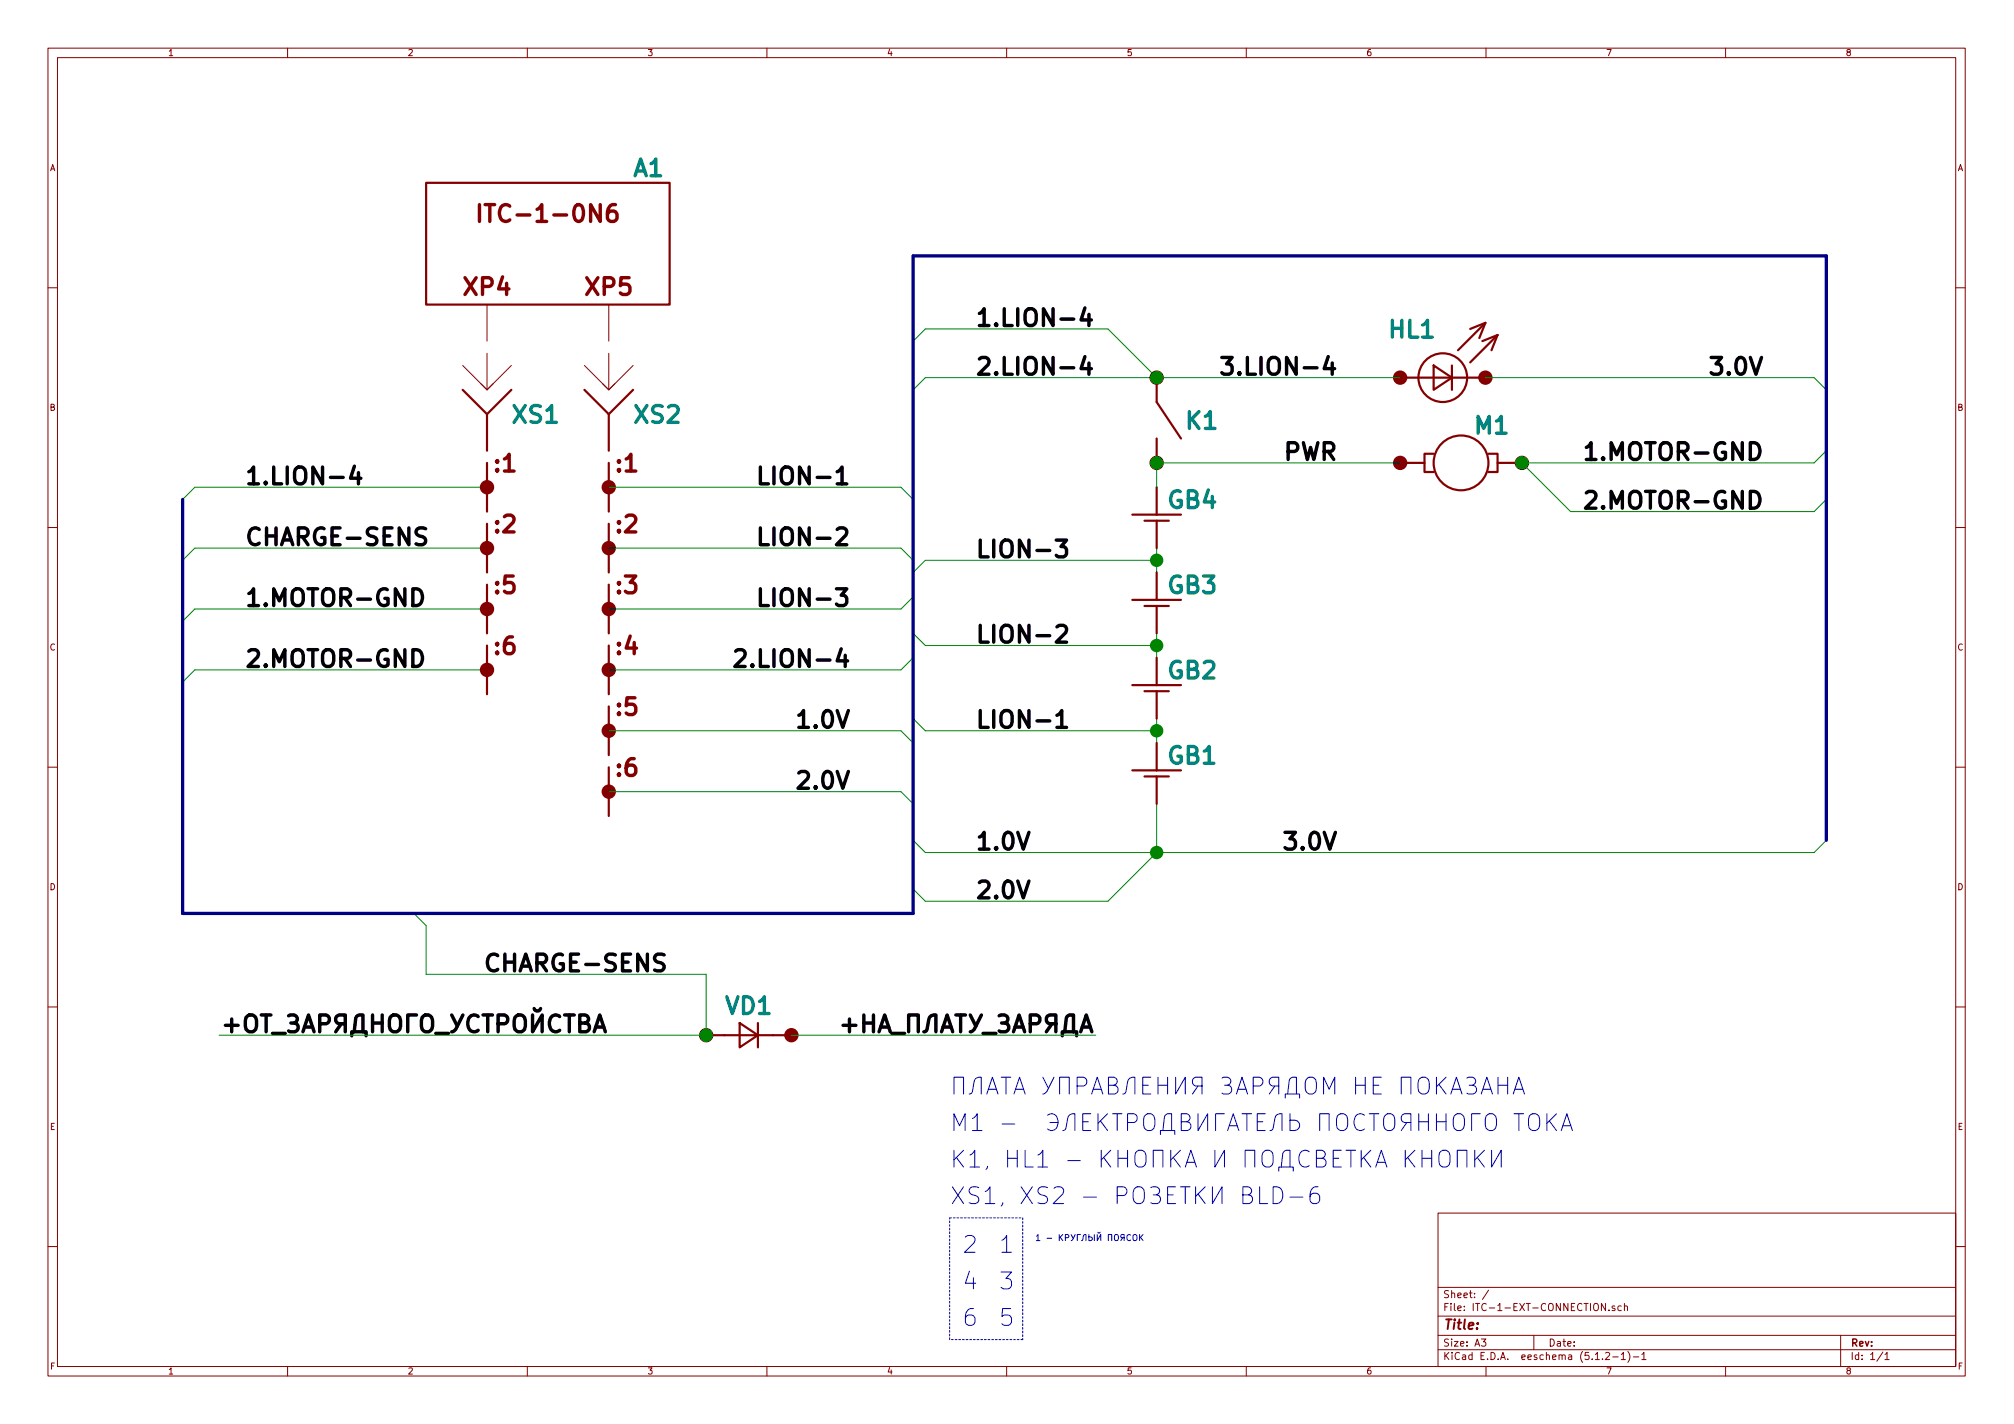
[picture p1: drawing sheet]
<svg xmlns="http://www.w3.org/2000/svg" width="420mm" height="297mm" viewBox="0 0 420 297" stroke-linecap="round" stroke-linejoin="round" font-family="sans-serif">
<g fill="none" stroke="#840000" stroke-width=".21">
<path d="M10 10h400v277h-400zM12 12h396v273.1h-396zM60 10v2M110 10v2M160 10v2M210 10v2M260 10v2M310 10v2M360 10v2M10 60h2M96.5 76.2l5.1 5.1M101.6 63.5v7.7"/>
<path d="M101.6 73.7v7.6M106.7 76.2l-5.1 5.1M121.9 76.2l5.1 5.1M127 63.5v7.7M127 73.7v7.6M132.1 76.2l-5.1 5.1M408 60h2M100.3 80l1.3 1.3 1.3-1.3M125.7 80l1.3 1.3 1.3-1.3M10 110h2M408 110h2M10 160h2"/>
<path d="M408 160h2M10 210h2M408 210h2M300 253h108v32.1h-108zM10 260h2M300 278.5h108M300 274.5h108M300 268.5h108M309 279.3h1l-.5 .6 .4 .1v.7l-.2 .1-.7-.1M310.5 269.1l-1.2 2M320 278.5v3M334.9 271.9v1.5l-.8-1.5v1.5"/>
<path d="M335.7 273.3v.1M336.9 272.5l-.4-.1-.2 .2 .1 .2 .5 .2v.3h-.6M338.2 272.5l-.4-.1-.3 .3 .1 .6 .2 .1 .4-.1M338.9 272.5l.2-.1 .3 .1 .1 .9M338.9 271.9v1.5M384 278.5v6.6M408 260h2M60 285.1v1.9M110 285.1v1.9M160 285.1v1.9M210 285.1v1.9M260 285.1v1.9"/>
<path d="M300 281.5h108M310 285.1v1.9M334.9 282.3l.6-.2 .3 .4-.9 1.1h.9M336.4 283h1.2M338.2 282.5l.5-.4v1.5M338.2 283.6h.9M339.6 281.9a1.71 1.71 0 0 1 0 2.3M340.7 283h1.2M342.5 282.5l.5-.4v1.5M342.5 283.6h.9M360 285.1v1.9M392.8 282l-1.3 2"/>
<path d="M393.2 282.5l.5-.4v1.5M393.2 283.6h.9"/>
</g>
<path d="M100 42.7v3.5M101.2 42.7h2M128.4 42.7a1.4 1.4 0 0 0-1.7 1.5v1.3l.4 .5 .3 .2h.7l.4-.3 .2-.4v-.8l-.3-.5-.3-.2-1 .2-.4 .5" fill="none" stroke="#840000" stroke-width=".71"/>
<g fill="none" stroke="#840000" stroke-width=".46">
<path d="M88.9 38.1h50.8v25.4h-50.8zM241.3 78.8v5.1l5.1 7.6M292.1 78.8h17.8M299.1 76.2l3.8 2.6-3.8 2.5zM302.9 76.2v5.1M309.9 67.3l-5.7 5.8M309.9 67.3l-3.2 1.3M309.9 67.3l-1.3 3.2M312.4 69.9l-5.7 5.7M312.4 69.9l-3.2 1.3M312.4 69.9l-1.3 3.2M96.5 81.3l5.1 5.1"/>
<path d="M101.6 86.4v7.6M101.6 96.6v3.8M106.7 81.3l-5.1 5.1M121.9 81.3l5.1 5.1M127 86.4v7.6M127 96.6v3.8M132.1 81.3l-5.1 5.1M241.3 91.5v5.1M292.1 96.6h5.1M299.1 94.7h-1.9v3.8h1.9M310.5 94.7h1.9v3.8h-1.9M312.4 96.6h5.1"/>
<path d="M101.6 102.9v3.8M101.6 109.3v3.8M101.6 115.6v3.8M127 102.9v3.8M127 109.3v3.8M127 115.6v3.8M236.2 107.4h10.2M238.8 108.6h5M241.3 101.6v5.8M241.3 108.6v5.7M241.3 119.4v5.7M101.6 122v3.8"/>
<path d="M101.6 128.3v3.8M101.6 134.7v3.8M127 122v3.8M127 128.3v3.8M127 134.7v3.8M236.2 125.1h10.2M238.8 126.4h5M241.3 126.4v5.7M241.3 137.2v5.7M101.6 141v3.8M127 141v3.8M127 147.4v3.8"/>
<path d="M127 153.7v3.8M236.2 142.9h10.2M238.8 144.2h5M241.3 144.2v5.7M241.3 155v5.7M127 160.1v3.8M127 166.4v3.8M236.2 160.7h10.2M238.8 162h5M241.3 162v5.7M147.3 215.9h17.8M154.3 213.4l3.8 2.5-3.8 2.6z"/>
<path d="M158.1 213.4v5.1"/>
<circle cx="301" cy="78.8" r="5.1"/>
<circle cx="304.8" cy="96.6" r="5.7"/>
</g>
<g fill="#840000" stroke="#840000" stroke-width=".46">
<circle cx="127" cy="165.1" r="1.27"/>
<circle cx="127" cy="152.4" r="1.27"/>
<circle cx="127" cy="139.7" r="1.27"/>
<circle cx="127" cy="127" r="1.27"/>
<circle cx="127" cy="114.3" r="1.27"/>
<circle cx="127" cy="101.6" r="1.27"/>
<circle cx="317.5" cy="96.6" r="1.27"/>
<circle cx="292.1" cy="96.6" r="1.27"/>
<circle cx="292.1" cy="78.8" r="1.27"/>
<circle cx="309.9" cy="78.8" r="1.27"/>
<circle cx="241.3" cy="78.8" r="1.27"/>
<circle cx="241.3" cy="96.6" r="1.27"/>
<circle cx="101.6" cy="139.7" r="1.27"/>
<circle cx="101.6" cy="127" r="1.27"/>
<circle cx="101.6" cy="114.3" r="1.27"/>
<circle cx="101.6" cy="101.6" r="1.27"/>
<circle cx="147.3" cy="215.9" r="1.27"/>
<circle cx="165.1" cy="215.9" r="1.27"/>
</g>
<g fill="none" stroke="#000" stroke-width=".71">
<path d="M226.3 74.4l-.8 2.5h2.2M226.3 64.2l-.8 2.5h2.2M227.2 65.6v2.3M227.2 75.7v2.4M254.9 74.6h2.1l-1.1 1.3a.92 .92 0 0 1 1.1 .7v.8l-.3 .5-.3 .2h-1l-.5-.4M73.9 97.2l-.8 2.6h2.2M74.8 98.6v2.3M158.6 97.4v3.5h1.7M330.9 93.3l.4-.1 .6-.9v3.5M330.9 95.8h2M88.8 110.3l-.5-.2h-.8a.85 .85 0 0 0-.7 .9 .85 .85 0 0 0 .7 .8 1.26 1.26 0 0 1 1.3 .8 .86 .86 0 0 1-.7 1h-.8l-.5-.2M158.6 110.1v3.5h1.7"/>
<path d="M220.3 112.7h2.2l-1.2 1.3a.92 .92 0 0 1 1.2 .7v.8l-.3 .5-.4 .2h-.9l-.6-.4M330.9 102.8l.5-.3h.9a.95 .95 0 0 1 .5 1.5l-2 2h2.1M86.1 122.8h.9a1.93 1.93 0 0 1 .8 3l-.3 .3-.5 .2h-.9zM86.1 135.5h.9a1.93 1.93 0 0 1 .8 3l-.3 .3-.5 .2h-.9zM153.5 135.9l.4-.4h.9a.94 .94 0 0 1 .5 1.5l-2 2h2.1M158.6 122.8v3.5h1.7M220.5 130.8l.5-.4h.8a.94 .94 0 0 1 .6 1.5l-2.1 2h2.2M220.5 149.2l.4-.1 .6-.9v3.5M220.5 151.7h2M103.8 199.4a1.3 1.3 0 0 0-1.5-.2 1.3 1.3 0 0 0-.6 1.3 1.48 1.48 0 0 0 .4 1.6 1.48 1.48 0 0 0 1.6 .2l.1-.1M54.5 211.7h2M56.8 215.6h2.7"/>
<path d="M60.2 211.9l.3-.2h.9a.86 .86 0 0 1 .6 .9 .86 .86 0 0 1-.6 .8 .93 .93 0 0 1 .8 .8 .93 .93 0 0 1-.7 1h-1l-.3-.2M60.7 213.4h.7M63.2 215.2l1.2-3.5 1.1 3.5M63.5 214.2h1.7M66.7 213.5h1.3a.95 .95 0 0 0 .7-.9 .95 .95 0 0 0-.7-.9h-1.3v3.5M71.2 213.5l-1.2 1.7M72 213.5h-1.3a.94 .94 0 0 1-.7-.9 .94 .94 0 0 1 .7-.9h1.3v3.5M73.4 216.1v-.9h3v.9M73.9 215.2l.3-2.8 .2-.3 .5-.4h.8v3.5M77.7 213.4h2M77.7 211.7v3.5M79.7 211.7v3.5"/>
<path d="M81.4 212.2a1.18 1.18 0 0 1 1.3-.5 1.18 1.18 0 0 1 .9 1.2v1.2a1.17 1.17 0 0 1-1.2 1.2 1.17 1.17 0 0 1-1.2-1.2zM86.9 211.7h-1.8v3.5M88.1 212.2a1.18 1.18 0 0 1 1.3-.5 1.18 1.18 0 0 1 .8 1.2v1.2a1.17 1.17 0 0 1-1.1 1.2 1.17 1.17 0 0 1-1.2-1.2zM90.9 215.6h2.7M94.2 211.7l1.2 2.4M96.6 211.7l-1.5 3-.4 .3-.5 .2M99.7 212.1a1.3 1.3 0 0 0-1.4-.2 1.3 1.3 0 0 0-.7 1.3 1.48 1.48 0 0 0 .4 1.6 1.48 1.48 0 0 0 1.6 .2l.1-.1M100.8 211.7h1.9M101.8 211.7v3.5M103.9 213.5h1.4a.95 .95 0 0 0 .7-.9 .95 .95 0 0 0-.7-.9h-1.4v3.5M107.4 212.2a1.18 1.18 0 0 1 1.4-.5 1.18 1.18 0 0 1 .8 1.2v1.2a1.17 1.17 0 0 1-1.2 1.2 1.17 1.17 0 0 1-1.1-1.2zM111.1 211.7v3.5l2-3.5v3.5"/>
<path d="M111.4 210.4a.69 .69 0 0 0 .7 .5 .69 .69 0 0 0 .7-.5M116.8 212.1a1.3 1.3 0 0 0-1.5-.2 1.3 1.3 0 0 0-.7 1.3 1.48 1.48 0 0 0 .4 1.6 1.48 1.48 0 0 0 1.6 .2l.2-.1M117.8 211.7h2M118.8 211.7v3.5M121 213.4h1.1a.86 .86 0 0 0 .7-.8 .86 .86 0 0 0-.7-.9h-1.1v3.5h1.3a.93 .93 0 0 0 .7-1 .93 .93 0 0 0-.9-.8M124 215.2l1.1-3.5 1.2 3.5M124.3 214.2h1.7M175.9 213.9h2.7M177.2 212.6v2.6M180.2 213.4h2M180.2 211.7v3.5M182.2 211.7v3.5"/>
<path d="M183.4 215.2l1.2-3.5 1.1 3.5M183.7 214.2h1.7M186.1 215.6h2.6M189.6 215.2v-3.5h2v3.5M192.7 215.2l.5-.2 .2-.3 .4-2a1.18 1.18 0 0 1 1.4-1v3.5M196.4 215.2l1.2-3.5 1.2 3.5M196.7 214.2h1.7M199.4 211.7h2M200.4 211.7v3.5M202.4 211.7l1.2 2.4M204.7 211.7l-1.4 3-.4 .3-.5 .2M205.1 215.6h2.7"/>
<path d="M208.4 211.9l.4-.2h.8a.86 .86 0 0 1 .7 .9 .86 .86 0 0 1-.7 .8 .93 .93 0 0 1 .9 .8 .93 .93 0 0 1-.7 1h-1l-.4-.2M208.9 213.4h.7M211.4 215.2l1.2-3.5 1.2 3.5M211.8 214.2h1.6M214.9 213.5h1.4a.95 .95 0 0 0 .7-.9 .95 .95 0 0 0-.7-.9h-1.4v3.5M219.5 213.5l-1.2 1.7M220.3 213.5h-1.4a.95 .95 0 0 1-.6-.9 .95 .95 0 0 1 .6-.9h1.4v3.5"/>
</g>
<g fill="none" stroke="#008400" stroke-width=".21">
<path d="M190.5 71.2l2.5-2.6h38.1l10.2 10.2M292.1 78.8h-99.1l-2.5 2.5M309.9 78.8h68.6l2.5 2.5M292.1 96.6h-50.8v5M381 94l-2.5 2.6h-61l10.2 10.1h50.8l2.5-2.5M101.6 101.6h-61l-2.5 2.6M101.6 114.3h-61l-2.5 2.6M127 101.6h61l2.5 2.6M127 114.3h61l2.5 2.6M241.3 114.3v5.1M241.3 116.9h-48.3l-2.5 2.5M101.6 127h-61l-2.5 2.6"/>
<path d="M101.6 139.7h-61l-2.5 2.6M190.5 132.1l2.5 2.6h48.3M190.5 124.5l-2.5 2.5h-61M190.5 137.2l-2.5 2.5h-61M241.3 132.1v5.1M127 152.4h61l2.5 2.6M190.5 149.9l2.5 2.5h48.3M241.3 149.9v5.1M127 165.1h61l2.5 2.6M190.5 175.3l2.5 2.5h185.5l2.5-2.5M241.3 167.7v10.1l-10.2 10.2h-38.1l-2.5-2.5M86.4 190.5l2.5 2.6v10.1h58.4v12.7h-101.6"/>
<path d="M165.1 215.9h63.5"/>
</g>
<g fill="#008400" stroke="#008400" stroke-width=".25">
<circle cx="241.3" cy="177.8" r="1.27"/>
<circle cx="241.3" cy="116.9" r="1.27"/>
<circle cx="241.3" cy="134.7" r="1.27"/>
<circle cx="241.3" cy="152.4" r="1.27"/>
<circle cx="317.5" cy="96.6" r="1.27"/>
<circle cx="241.3" cy="78.8" r="1.27"/>
<circle cx="241.3" cy="96.6" r="1.27"/>
<circle cx="147.3" cy="215.9" r="1.27"/>
</g>
<path d="M198.1 254h15.3M213.4 254v25.4M198.1 279.4v-25.4M213.4 279.4h-15.3" fill="none" stroke="#0000c2" stroke-width=".21" stroke-dasharray=".4 .4"/>
<g fill="none" stroke="#0000c2" stroke-width=".21">
<path d="M199 228.2v-3.5h2v3.5M202.2 228.2l.5-.2 .2-.3 .3-2a1.18 1.18 0 0 1 1.5-1v3.5M205.9 228.2l1.1-3.5 1.2 3.5M206.2 227.2h1.7M208.9 224.7h2M209 234.5h2.7M209.9 224.7v3.5M211.5 228.2l1.2-3.5 1.2 3.5M211.9 227.2h1.6M217.6 224.7l1.1 2.3M218.5 232.6a1.32 1.32 0 0 1 1.5-.1 1.32 1.32 0 0 1 .7 1.3 1.48 1.48 0 0 1-.4 1.6 1.48 1.48 0 0 1-1.6 .2l-.2-.1M219 234.1h1.7"/>
<path d="M219.9 224.7l-1.5 3-.3 .3-.5 .2M221.1 228.2v-3.5h2v3.5M221.7 235.8l.5-.2 .2-.3 .3-2a1.18 1.18 0 0 1 1.5-1v3.5M224.7 226.5h1.4a.95 .95 0 0 0 .7-.9 .95 .95 0 0 0-.7-.9h-1.4v3.5M225.9 234h1.2M227.6 232.3h-1.7v3.5h1.7M227.7 228.2l1.2-3.5 1.2 3.5M228.1 227.2h1.6M229.1 232.3v3.5M229.6 233.8l1.5 2M229.7 239.9v3.5M231.1 232.3l-2 2"/>
<path d="M231.2 226.4h1.2a.86 .86 0 0 0 .7-.9 .86 .86 0 0 0-.7-.8h-1.2v3.5h1.4a.93 .93 0 0 0 .7-1 .93 .93 0 0 0-.9-.8M231.7 239.9l-2 2M232.1 232.3h2M233.1 232.3v3.5M233.2 239.9v3.5M234.2 228.2l.5-.2 .2-.3 .3-2a1.22 1.22 0 0 1 1.6-1v3.5M235.2 234.1h1.4a.95 .95 0 0 0 .7-.9 .95 .95 0 0 0-.7-.9h-1.4v3.5M235.2 239.9v3.5M238.4 226.4h1.2M238.7 232.8a1.18 1.18 0 0 1 1.4-.5 1.18 1.18 0 0 1 .8 1.2v1.2a1.17 1.17 0 0 1-1.1 1.2 1.17 1.17 0 0 1-1.2-1.2zM240.1 224.7h-1.7v3.5h1.7M241.6 226.4h2"/>
<path d="M241.6 224.7v3.5M242.1 236.7v-.9h3v.9M242.6 235.8l.3-2.8 .2-.4 .5-.3h.8v3.5M243.6 224.7v3.5M244.2 239.9v3.5M245.3 224.7v3.5l2-3.5v3.5M246.3 239.9l-2.1 2M246.4 234h1.2a.86 .86 0 0 0 .7-.8 .86 .86 0 0 0-.7-.9h-1.2v3.5h1.4a.93 .93 0 0 0 .7-1 .93 .93 0 0 0-.9-.8M249.9 232.3v3.5l2-3.5v3.5M249.9 226.5l-1.1 1.7M250.8 226.5h-1.4a.95 .95 0 0 1-.7-.9 .95 .95 0 0 1 .7-.9h1.4v3.5M253.4 239.9v3.5l2-3.5v3.5"/>
<path d="M254.9 224.9l.4-.2h.8a.86 .86 0 0 1 .7 .8 .86 .86 0 0 1-.7 .9 .93 .93 0 0 1 .9 .8 .93 .93 0 0 1-.7 1h-1l-.4-.2M255.4 232.3h-1.8v3.5M255.4 226.4h.7M256.1 235.8l1.2-3.5 1.1 3.5M256.4 234.8h1.7M257.9 228.2l1.2-3.5 1.2 3.5M258.3 227.2h1.6M259.1 232.3h2M260.1 232.3v3.5M261.4 226.5h1.4a.95 .95 0 0 0 .7-.9 .95 .95 0 0 0-.7-.9h-1.4v3.5M262.3 234h1.1M264 232.3h-1.7v3.5h1.7"/>
<path d="M264.9 235.8l.6-.2 .1-.3 .4-2a1.18 1.18 0 0 1 1.5-1v3.5M266 226.5l-1.2 1.7M266.8 226.5h-1.3a.95 .95 0 0 1-.7-.9 .95 .95 0 0 1 .7-.9h1.3v3.5M268.1 229v-.8h3v.8M268.6 228.2l.4-2.8 .1-.4 .5-.3h.9v3.5M269.1 232.3v3.5h1a1.08 1.08 0 0 0 1-1.1 1.08 1.08 0 0 0-1-1h-1M272.5 225.2a1.17 1.17 0 0 1 1.3-.5 1.17 1.17 0 0 1 .8 1.2v1.1a1.17 1.17 0 0 1-1.1 1.3 1.17 1.17 0 0 1-1.2-1.3v-1.1zM275.3 235.8v-3.5h2v3.5M276.1 228.2v-3.5l1.2 2.5 1.2-2.5v3.5M279 232.8a1.18 1.18 0 0 1 1.3-.5 1.18 1.18 0 0 1 .9 1.2v1.2a1.17 1.17 0 0 1-1.2 1.2 1.17 1.17 0 0 1-1.2-1.2zM279.8 239.9h-1.7v3.5h1.7M280.8 239.9h2"/>
<path d="M281.8 239.9v3.5M282.8 226.4h2M282.8 224.7v3.5M284 239.9v3.5M284.7 232.6a1.32 1.32 0 0 0-1.5-.1 1.32 1.32 0 0 0-.7 1.3 1.48 1.48 0 0 0 .4 1.6 1.48 1.48 0 0 0 1.6 .2l.2-.1M284.8 224.7v3.5M285.6 232.3h2.1M286 239.9l-2 2M286.5 226.4h1.2M286.6 232.3v3.5M288.2 224.7h-1.7v3.5h1.7M288.8 232.8a1.17 1.17 0 0 1 1.4-.5 1.17 1.17 0 0 1 .8 1.2v1.2a1.17 1.17 0 0 1-1.2 1.2 1.17 1.17 0 0 1-1.2-1.2v-1.2z"/>
<path d="M292.3 228.2v-3.5h2v3.5M293.2 239.9v3.5M293.5 234.1l-1.2 1.7M294.3 234.1h-1.3a.95 .95 0 0 1-.7-.9 .95 .95 0 0 1 .7-.9h1.3v3.5M295.2 239.9l-2 2M296 225.2a1.18 1.18 0 0 1 1.3-.5 1.18 1.18 0 0 1 .9 1.2v1.1a1.17 1.17 0 0 1-1.2 1.3 1.17 1.17 0 0 1-1.2-1.3zM296 234h2M296 232.3v3.5M296.7 239.9v3.5M298 232.3v3.5M298.7 239.9v3.5M299.7 234h2"/>
<path d="M299.7 224.7v3.5M299.7 232.3v3.5M300.2 226.2l1.5 2M301.7 232.3v3.5M301.7 224.7l-2 2M302.7 228.2l1.1-3.5 1.2 3.5M303 227.2h1.7M303.4 232.8a1.17 1.17 0 0 1 1.3-.5 1.17 1.17 0 0 1 .8 1.2v1.2a1.17 1.17 0 0 1-1.2 1.2 1.17 1.17 0 0 1-1.1-1.2v-1.2zM306 224.9l.3-.2h.9a.86 .86 0 0 1 .7 .8 .86 .86 0 0 1-.7 .9 .93 .93 0 0 1 .9 .8 .93 .93 0 0 1-.8 1h-1l-.3-.2M306.5 226.4h.7M307.7 239.9v3.5M308.8 232.3h-1.8v3.5"/>
<path d="M309 228.2l1.2-3.5 1.2 3.5M309.3 227.2h1.7M309.7 239.9l-2 2M310 232.8a1.18 1.18 0 0 1 1.4-.5 1.18 1.18 0 0 1 .8 1.2v1.2a1.17 1.17 0 0 1-1.2 1.2 1.17 1.17 0 0 1-1.1-1.2zM311.2 239.9v3.5l2-3.5v3.5M312.5 226.4h2M312.5 224.7v3.5M314.5 224.7v3.5M315.7 228.2l1.2-3.5 1.1 3.5M315.8 232.3h2.1M316 227.2h1.7M316.9 232.3v3.5"/>
<path d="M319 232.8a1.18 1.18 0 0 1 1.4-.5 1.18 1.18 0 0 1 .8 1.2v1.2a1.17 1.17 0 0 1-1.2 1.2 1.17 1.17 0 0 1-1.1-1.2zM322.7 232.3v3.5M323.2 233.8l1.5 2M324.7 232.3l-2 2M325.7 235.8l1.2-3.5 1.1 3.5M326 234.8h1.7M218.4 258.3h1M221 257.5v1.3M221.2 258.1l.5 .7M221.7 257.5l-.7 .8M222.2 258.2l.7-.1 .1-.2-.1-.3-.7-.1v1.3M222.7 242.1h2.7"/>
<path d="M223.5 257.5l.4 .9M224.3 257.5l-.5 1.1-.3 .2M225.4 257.5h-.7v1.3M225.6 258.8l.3-.2 .2-.9 .3-.2h.1v1.3M227.2 257.5v1.3l.5-.1 .2-.2-.1-.3-.6-.2M228.3 257.5v1.3M228.9 257.5v1.3l.7-1.3v1.3M229 257l.2 .2 .3-.2M230.2 241.4l1.5 2M231.2 258.8v-1.3h.7v1.3M232.5 257.7l.3-.2a.45 .45 0 0 1 .5 .4l-.1 .7-.4 .2-.3-.2zM233.2 241.6h2"/>
<path d="M234.2 258.2l-.4 .6M234.5 258.2l-.6-.1v-.5l.6-.1v1.3M235.9 257.6a.58 .58 0 0 0-.8 .5 .58 .58 0 0 0 .7 .6h.1M236.4 257.7l.3-.2a.44 .44 0 0 1 .5 .4l-.1 .7-.4 .2-.3-.2zM236.9 240.4a1.18 1.18 0 0 1 1.4-.5 1.18 1.18 0 0 1 .8 1.2v1.2a1.17 1.17 0 0 1-1.2 1.2 1.17 1.17 0 0 1-1.1-1.2zM237.7 257.5v1.3M237.9 258.1l.6 .7M238.5 257.5l-.8 .8M240.1 247.7l.3-.1h.8a.86 .86 0 0 1 .7 .8 .86 .86 0 0 1-.7 .8 .93 .93 0 0 1 .9 .9 .93 .93 0 0 1-.7 1h-1l-.3-.2M240.6 243.4v-3.5h2v3.5M240.6 249.2h.6M243.6 249.2h1.2"/>
<path d="M244.8 241.4l1.5 2M245.3 247.6h-1.7v3.5h1.7M246.3 247.6h2M247.3 243.4l1.1-3.5 1.2 3.5M247.3 247.6v3.5M247.6 242.5h1.7M249.4 247.6v3.5M249.9 249.1l1.5 2M251.4 247.6l-2 2M252.9 247.6v3.5l2-3.5v3.5M259.3 249.2h1.2a.86 .86 0 0 0 .6-.8 .86 .86 0 0 0-.6-.8h-1.2v3.5h1.3a.93 .93 0 0 0 .7-1 .93 .93 0 0 0-.8-.9M259.8 243.4v-3.5h2v3.5"/>
<path d="M262.8 247.6v3.5h1.6M263.4 240.4a1.16 1.16 0 0 1 1.4-.5 1.16 1.16 0 0 1 .8 1.2v1.2a1.17 1.17 0 0 1-1.2 1.2 1.17 1.17 0 0 1-1.1-1.2v-1.2zM265.6 247.6h.8a1.9 1.9 0 0 1 .9 3l-.3 .3-.6 .2h-.8zM266.8 244.3v-.9h3v.9M267.3 243.4l.3-2.8 .3-.5 .4-.2h.8v3.5M269.1 249.7h2.7M273.1 240.3a1.3 1.3 0 0 0-1.5-.2 1.3 1.3 0 0 0-.6 1.3 1.48 1.48 0 0 0 .4 1.6 1.48 1.48 0 0 0 1.6 .3l.1-.2M274.6 241.6h1.2a.85 .85 0 0 0 .7-.8 .85 .85 0 0 0-.7-.9h-1.2v3.5h1.4a.93 .93 0 0 0 .7-.9 .93 .93 0 0 0-.9-.9M275 247.6a1.39 1.39 0 0 0-1.7 1.5v1.3l.2 .3 .5 .4h.6l.5-.4 .2-.3v-.8l-.2-.4a1.13 1.13 0 0 0-1.5-.1l-.3 .5M278.1 241.6h1.2M284.5 241.4l1.5 2M287 243.4l1.2-3.5 1.1 3.5"/>
<path d="M287.3 242.5h1.7M293.6 241.4l1.6 2M296.7 241.6h2M300.3 240.4a1.18 1.18 0 0 1 1.4-.5 1.18 1.18 0 0 1 .8 1.2v1.2a1.17 1.17 0 0 1-1.2 1.2 1.17 1.17 0 0 1-1.1-1.2zM304 243.4v-3.5h2v3.5M308.2 241.4l1.5 2"/>
</g>
<path d="M38.1 104.2v86.3h152.4v-137.1h190.5v121.9" fill="none" stroke="#000084" stroke-width=".69"/>
<g font-size="4.9" fill="#008484">
<text x="132.2" y="36.8">A1</text>
<text x="290" y="70.5">HL1</text>
<text x="107.2" y="88.3">XS1</text>
<text x="132.6" y="88.3">XS2</text>
<text x="247.6" y="89.5">K1</text>
<text x="307.8" y="90.5">M1</text>
<text x="243.7" y="106.1">GB4</text>
<text x="243.7" y="123.8">GB3</text>
<text x="243.7" y="141.6">GB2</text>
<text x="243.7" y="159.4">GB1</text>
<text x="151.5" y="211.6">VD1</text>
</g>
<g font-size="4.9" fill="#840000">
<text x="102.9" y="46.4">ITC-1-0N6</text>
<text x="97" y="61.6">XP4</text>
<text x="122.4" y="61.6">XP5</text>
<text x="103.3" y="98.4">:1</text>
<text x="128.7" y="98.4">:1</text>
<text x="103.3" y="111.1">:2</text>
<text x="128.7" y="111.1">:2</text>
<text x="103.3" y="123.8">:5</text>
<text x="128.7" y="123.8">:3</text>
<text x="103.3" y="136.5">:6</text>
<text x="128.7" y="136.5">:4</text>
<text x="128.7" y="149.2">:5</text>
<text x="128.7" y="161.9">:6</text>
</g>
<g font-size="4.9">
<text x="203.2" y="68.1">1.LION-4</text>
<text x="203.2" y="78.2">2.LION-4</text>
<text x="259.3" y="78.2">3.LION-4</text>
<text x="358.3" y="78.2">3.0V</text>
<text x="50.8" y="101.1">1.LION-4</text>
<text x="161.8" y="101.1">LION-1</text>
<text x="268" y="96">PWR</text>
<text x="333.6" y="96">1.MOTOR-GND</text>
<text x="333.6" y="106.2">2.MOTOR-GND</text>
<text x="50.8" y="113.8">CHARGE-SENS</text>
<text x="161.8" y="113.8">LION-2</text>
<text x="203.2" y="116.3">LION-3</text>
<text x="50.8" y="126.5">1.MOTOR-GND</text>
<text x="161.8" y="126.5">LION-3</text>
<text x="203.2" y="134.1">LION-2</text>
<text x="50.8" y="139.2">2.MOTOR-GND</text>
<text x="157.7" y="139.2">2.LION-4</text>
<text x="167.8" y="151.9">1.0V</text>
<text x="203.2" y="151.9">LION-1</text>
<text x="167.8" y="164.6">2.0V</text>
<text x="203.2" y="177.3">1.0V</text>
<text x="269.4" y="177.3">3.0V</text>
<text x="203.2" y="187.5">2.0V</text>
<text x="103.6" y="202.7">CHARGE-SENS</text>
<text x="45.7" y="215.4">+__</text>
<text x="220.3" y="215.4">+__</text>
</g>
<g font-size="4.9" fill="#0000c2">
<text x="198.1" y="236">M1 -</text>
<text x="198.1" y="243.6">K1, HL1 -</text>
<text x="198.1" y="251.2">XS1, XS2 - BLD-6</text>
<text x="200.7" y="261.4">2</text>
<text x="208.3" y="261.4">1</text>
<text x="200.7" y="269">4</text>
<text x="208.3" y="269">3</text>
<text x="200.7" y="276.6">6</text>
<text x="208.3" y="276.6">5</text>
</g>
<text font-size="2.8" fill="#840000" x="301" y="277.3">Title:</text>
<g font-size="2.1" fill="#840000">
<text x="301" y="273.5">File: ITC-1-EXT-CONNECTION.sch</text>
<text x="301" y="270.8">Sheet: /</text>
<text x="301" y="280.9">Size: A3</text>
<text x="323" y="280.9">Date:</text>
<text x="386" y="280.9">Rev:</text>
<text x="301" y="283.7">KiCad E.D.A. eeschema (5.1.2-1)-1</text>
<text x="386" y="283.7">Id: 1/1</text>
</g>
<g font-size="1.8" fill="#840000">
<text x="35" y="11.7">1</text>
<text x="85" y="11.7">2</text>
<text x="135" y="11.7">3</text>
<text x="185" y="11.7">4</text>
<text x="235" y="11.7">5</text>
<text x="285" y="11.7">6</text>
<text x="335" y="11.7">7</text>
<text x="385" y="11.7">8</text>
<text x="10.4" y="35.7">A</text>
<text x="408.4" y="35.7">A</text>
<text x="10.4" y="85.7">B</text>
<text x="408.4" y="85.7">B</text>
<text x="10.4" y="135.7">C</text>
<text x="408.4" y="135.7">C</text>
<text x="10.4" y="185.7">D</text>
<text x="408.4" y="185.7">D</text>
<text x="10.4" y="235.7">E</text>
<text x="408.4" y="235.7">E</text>
<text x="10.5" y="285.7">F</text>
<text x="35" y="286.7">1</text>
<text x="85" y="286.7">2</text>
<text x="135" y="286.7">3</text>
<text x="185" y="286.7">4</text>
<text x="235" y="286.7">5</text>
<text x="285" y="286.7">6</text>
<text x="335" y="286.7">7</text>
<text x="385" y="286.7">8</text>
<text x="408.5" y="285.7">F</text>
</g>
<text font-size="1.8" fill="#0000c2" x="215.9" y="258.9">1 -</text>
</svg>
